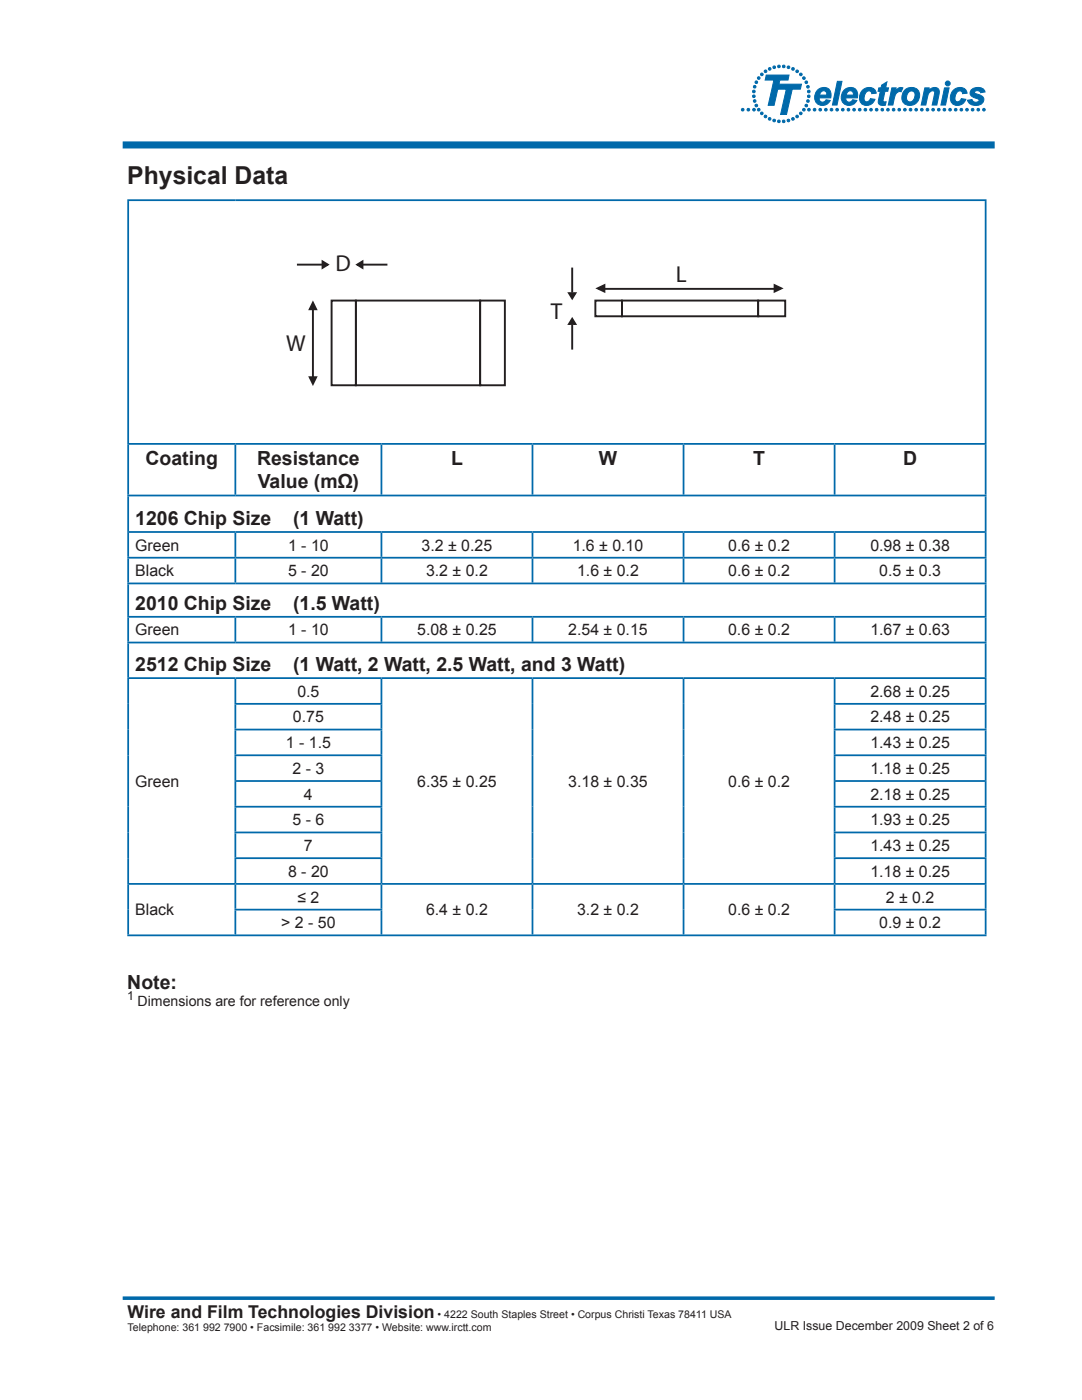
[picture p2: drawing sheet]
<svg xmlns="http://www.w3.org/2000/svg" width="216mm" height="279mm" viewBox="0 0 216 279" stroke-linecap="round" stroke-linejoin="round" font-family="sans-serif">
<path d="M163 18.1a1.68 1.68 0 0 0-.3 2.1 1.68 1.68 0 0 0 2 .7l.7-.4 .3-.5-.9-.1a.72 .72 0 0 1-.8 .5 .72 .72 0 0 1-.6-.9h2.4a1.56 1.56 0 0 0-.8-1.9 1.56 1.56 0 0 0-2 .5zM163.8 18.4a.67 .67 0 0 1 .8-.2 .67 .67 0 0 1 .4 .8h-1.5z" fill="#0069aa"/>
<path d="M163 18.1a1.53 1.53 0 0 1 1.8-.6 1.53 1.53 0 0 1 1 1.6v.4h-2.4a.72 .72 0 0 0 .6 .9 .72 .72 0 0 0 .8-.5l.9 .1a1.65 1.65 0 0 1-2.3 .9 1.65 1.65 0 0 1-.7-2.3zM163.8 18.4a.67 .67 0 0 1 .8-.2 .67 .67 0 0 1 .4 .8h-1.5z" fill="none" stroke="#0069aa" stroke-width=".2"/>
<path d="M167.1 16.2h.9l-1 4.8h-.9z" fill="#0069aa"/>
<path d="M167.1 16.2h.9l-1 4.8h-.9z" fill="none" stroke="#0069aa" stroke-width=".2"/>
<path d="M168.3 18.1a1.68 1.68 0 0 0-.3 2.1 1.68 1.68 0 0 0 2.1 .7l.6-.4 .3-.5-.9-.1a.72 .72 0 0 1-.8 .5 .72 .72 0 0 1-.6-.9h2.4a1.56 1.56 0 0 0-.8-1.9 1.56 1.56 0 0 0-2 .5zM169.1 18.4a.67 .67 0 0 1 .8-.2 .67 .67 0 0 1 .4 .8h-1.5z" fill="#0069aa"/>
<path d="M168.3 18.1a1.53 1.53 0 0 1 1.8-.6 1.53 1.53 0 0 1 1 1.6v.4h-2.4a.72 .72 0 0 0 .6 .9 .72 .72 0 0 0 .8-.5l.9 .1a1.65 1.65 0 0 1-2.3 .9 1.65 1.65 0 0 1-.7-2.3zM169.1 18.4a.67 .67 0 0 1 .8-.2 .67 .67 0 0 1 .4 .8h-1.5z" fill="none" stroke="#0069aa" stroke-width=".2"/>
<path d="M172 18.1a1.55 1.55 0 0 1 1.6-.7 1.55 1.55 0 0 1 1.2 1.2l-.9 .1a.54 .54 0 0 0-.5-.6 1.35 1.35 0 0 0-.7 2.2h.2a.82 .82 0 0 0 .8-.6l.9 .1a1.61 1.61 0 0 1-2.3 1.1 1.61 1.61 0 0 1-.6-2.4z" fill="#0069aa"/>
<path d="M172 18.1a1.55 1.55 0 0 1 1.6-.7 1.55 1.55 0 0 1 1.2 1.2l-.9 .1a.54 .54 0 0 0-.5-.6 1.35 1.35 0 0 0-.7 2.2h.2a.82 .82 0 0 0 .8-.6l.9 .1a1.61 1.61 0 0 1-2.3 1.1 1.61 1.61 0 0 1-.6-2.4z" fill="none" stroke="#0069aa" stroke-width=".2"/>
<path d="M175.4 17.5h.4l.1-.5 1.1-.7-.3 1.2h.6l-.1 .7h-.6l-.3 1.5a.42 .42 0 0 0 0 .5 .42 .42 0 0 0 .5 .1l-.1 .7a.98 .98 0 0 1-1.2-.2 .98 .98 0 0 1-.1-1.2l.3-1.4h-.5z" fill="#0069aa"/>
<path d="M175.4 17.5h.4l.1-.5 1.1-.7-.3 1.2h.6l-.1 .7h-.6l-.3 1.5a.42 .42 0 0 0 0 .5 .42 .42 0 0 0 .5 .1l-.1 .7a.98 .98 0 0 1-1.2-.2 .98 .98 0 0 1-.1-1.2l.3-1.4h-.5z" fill="none" stroke="#0069aa" stroke-width=".2"/>
<path d="M178 17.5h.8l-.1 .7a1.11 1.11 0 0 1 1.5-.6l-.4 .7a1.2 1.2 0 0 0-1.3 1.3l-.3 1.4h-1z" fill="#0069aa"/>
<path d="M178 17.5h.8l-.1 .7a1.11 1.11 0 0 1 1.5-.6l-.4 .7a1.2 1.2 0 0 0-1.3 1.3l-.3 1.4h-1z" fill="none" stroke="#0069aa" stroke-width=".2"/>
<path d="M180.4 18.2a1.7 1.7 0 0 0-.3 2.1 1.7 1.7 0 0 0 2 .7 1.83 1.83 0 0 0 1.4-1.7 1.83 1.83 0 0 0-1.1-1.8 1.94 1.94 0 0 0-2 .7zM181.2 18.5a.76 .76 0 0 1 .7-.3 .76 .76 0 0 1 .6 .4l.1 .3a1.14 1.14 0 0 1-1.3 1.4 1.23 1.23 0 0 1-.1-1.8z" fill="#0069aa"/>
<path d="M180.4 18.2a1.71 1.71 0 0 1 1.8-.7 1.71 1.71 0 0 1 1.3 1.5 1.85 1.85 0 0 1-1.3 2 1.85 1.85 0 0 1-2.2-1 2.34 2.34 0 0 1 .4-1.8zM181.2 18.5a.76 .76 0 0 1 .7-.3 .76 .76 0 0 1 .6 .4l.1 .3a1.14 1.14 0 0 1-1.3 1.4 1.23 1.23 0 0 1-.1-1.8z" fill="none" stroke="#0069aa" stroke-width=".2"/>
<path d="M184.5 17.5h.9l-.1 .5 .2-.2a1.1 1.1 0 0 1 1.2-.3 1.1 1.1 0 0 1 .7 .8l-.5 2.7h-.9l.4-2a.53 .53 0 0 0 0-.6 .53 .53 0 0 0-.6-.2l-.6 .6-.5 2.2h-.9z" fill="#0069aa"/>
<path d="M184.5 17.5h.9l-.1 .5 .2-.2a1.1 1.1 0 0 1 1.2-.3 1.1 1.1 0 0 1 .7 .8l-.5 2.7h-.9l.4-2a.53 .53 0 0 0 0-.6 .53 .53 0 0 0-.6-.2l-.6 .6-.5 2.2h-.9z" fill="none" stroke="#0069aa" stroke-width=".2"/>
<path d="M188.5 17.5h.9l-.7 3.5h-1z" fill="#0069aa"/>
<path d="M188.5 17.5h.9l-.7 3.5h-1z" fill="none" stroke="#0069aa" stroke-width=".2"/>
<path d="M190.2 18.1a1.55 1.55 0 0 1 1.5-.7 1.55 1.55 0 0 1 1.3 1.2l-.9 .1a.54 .54 0 0 0-.6-.6 1.35 1.35 0 0 0-.6 2.2h.2a.82 .82 0 0 0 .7-.6l.9 .1a1.61 1.61 0 0 1-2.2 1.1 1.61 1.61 0 0 1-.6-2.4z" fill="#0069aa"/>
<path d="M190.2 18.1a1.55 1.55 0 0 1 1.5-.7 1.55 1.55 0 0 1 1.3 1.2l-.9 .1a.54 .54 0 0 0-.6-.6 1.35 1.35 0 0 0-.6 2.2h.2a.82 .82 0 0 0 .7-.6l.9 .1a1.61 1.61 0 0 1-2.2 1.1 1.61 1.61 0 0 1-.6-2.4z" fill="none" stroke="#0069aa" stroke-width=".2"/>
<path d="M193.8 17.9a1.72 1.72 0 0 1 2.8 .5l-.9 .1-.2-.2-.4-.2-.6 .2v.3l.9 .3a1.03 1.03 0 0 1 .9 1.1 1.03 1.03 0 0 1-.9 1 1.76 1.76 0 0 1-2.3-1l.9-.1a.78 .78 0 0 0 .6 .5 .78 .78 0 0 0 .8-.4l-.3-.3-.8-.2a.92 .92 0 0 1-.5-1.6z" fill="#0069aa"/>
<path d="M193.8 17.9a1.72 1.72 0 0 1 2.8 .5l-.9 .1-.2-.2-.4-.2-.6 .2v.3l.9 .3a1.03 1.03 0 0 1 .9 1.1 1.03 1.03 0 0 1-.9 1 1.76 1.76 0 0 1-2.3-1l.9-.1a.78 .78 0 0 0 .6 .5 .78 .78 0 0 0 .8-.4l-.3-.3-.8-.2a.92 .92 0 0 1-.5-1.6z" fill="none" stroke="#0069aa" stroke-width=".2"/>
<path d="M152.9 15h4.5l-.2 1h-1.6l-.2 .8h4.5l-.2 1h-1.6l-1.2 5h-1.1l1.1-5h-1.7l-.7 3.2h-1.2l1.1-5h-1.7z" fill="#0069aa"/>
<path d="M152.9 15h4.5l-.2 1h-1.6l-.2 .8h4.5l-.2 1h-1.6l-1.2 5h-1.1l1.1-5h-1.7l-.7 3.2h-1.2l1.1-5h-1.7z" fill="none" stroke="#0069aa" stroke-width=".2"/>
<circle cx="161.4" cy="21.9" r=".26" fill="#0069aa"/>
<circle cx="161.4" cy="21.9" r=".26" fill="none" stroke="#0069aa" stroke-width=".2"/>
<circle cx="162.5" cy="21.9" r=".26" fill="#0069aa"/>
<circle cx="162.5" cy="21.9" r=".26" fill="none" stroke="#0069aa" stroke-width=".2"/>
<circle cx="163.7" cy="21.9" r=".26" fill="#0069aa"/>
<circle cx="163.7" cy="21.9" r=".26" fill="none" stroke="#0069aa" stroke-width=".2"/>
<circle cx="148.2" cy="21.9" r=".26" fill="#0069aa"/>
<circle cx="148.2" cy="21.9" r=".26" fill="none" stroke="#0069aa" stroke-width=".2"/>
<circle cx="149.3" cy="21.9" r=".26" fill="#0069aa"/>
<circle cx="149.3" cy="21.9" r=".26" fill="none" stroke="#0069aa" stroke-width=".2"/>
<circle cx="150.4" cy="21.9" r=".26" fill="#0069aa"/>
<circle cx="150.4" cy="21.9" r=".26" fill="none" stroke="#0069aa" stroke-width=".2"/>
<circle cx="164.8" cy="21.9" r=".26" fill="#0069aa"/>
<circle cx="164.8" cy="21.9" r=".26" fill="none" stroke="#0069aa" stroke-width=".2"/>
<circle cx="165.9" cy="21.9" r=".26" fill="#0069aa"/>
<circle cx="165.9" cy="21.9" r=".26" fill="none" stroke="#0069aa" stroke-width=".2"/>
<circle cx="167" cy="21.9" r=".26" fill="#0069aa"/>
<circle cx="167" cy="21.9" r=".26" fill="none" stroke="#0069aa" stroke-width=".2"/>
<circle cx="168.2" cy="21.9" r=".26" fill="#0069aa"/>
<circle cx="168.2" cy="21.9" r=".26" fill="none" stroke="#0069aa" stroke-width=".2"/>
<circle cx="169.3" cy="21.9" r=".26" fill="#0069aa"/>
<circle cx="169.3" cy="21.9" r=".26" fill="none" stroke="#0069aa" stroke-width=".2"/>
<circle cx="170.4" cy="21.9" r=".26" fill="#0069aa"/>
<circle cx="170.4" cy="21.9" r=".26" fill="none" stroke="#0069aa" stroke-width=".2"/>
<circle cx="171.5" cy="21.9" r=".26" fill="#0069aa"/>
<circle cx="171.5" cy="21.9" r=".26" fill="none" stroke="#0069aa" stroke-width=".2"/>
<circle cx="172.7" cy="21.9" r=".26" fill="#0069aa"/>
<circle cx="172.7" cy="21.9" r=".26" fill="none" stroke="#0069aa" stroke-width=".2"/>
<circle cx="173.8" cy="21.9" r=".26" fill="#0069aa"/>
<circle cx="173.8" cy="21.9" r=".26" fill="none" stroke="#0069aa" stroke-width=".2"/>
<circle cx="174.9" cy="21.9" r=".26" fill="#0069aa"/>
<circle cx="174.9" cy="21.9" r=".26" fill="none" stroke="#0069aa" stroke-width=".2"/>
<circle cx="176.1" cy="21.9" r=".26" fill="#0069aa"/>
<circle cx="176.1" cy="21.9" r=".26" fill="none" stroke="#0069aa" stroke-width=".2"/>
<circle cx="177.2" cy="21.9" r=".26" fill="#0069aa"/>
<circle cx="177.2" cy="21.9" r=".26" fill="none" stroke="#0069aa" stroke-width=".2"/>
<circle cx="178.3" cy="21.9" r=".26" fill="#0069aa"/>
<circle cx="178.3" cy="21.9" r=".26" fill="none" stroke="#0069aa" stroke-width=".2"/>
<circle cx="179.4" cy="21.9" r=".26" fill="#0069aa"/>
<circle cx="179.4" cy="21.9" r=".26" fill="none" stroke="#0069aa" stroke-width=".2"/>
<circle cx="180.6" cy="21.9" r=".26" fill="#0069aa"/>
<circle cx="180.6" cy="21.9" r=".26" fill="none" stroke="#0069aa" stroke-width=".2"/>
<circle cx="181.7" cy="21.9" r=".26" fill="#0069aa"/>
<circle cx="181.7" cy="21.9" r=".26" fill="none" stroke="#0069aa" stroke-width=".2"/>
<circle cx="182.8" cy="21.9" r=".26" fill="#0069aa"/>
<circle cx="182.8" cy="21.9" r=".26" fill="none" stroke="#0069aa" stroke-width=".2"/>
<circle cx="183.9" cy="21.9" r=".26" fill="#0069aa"/>
<circle cx="183.9" cy="21.9" r=".26" fill="none" stroke="#0069aa" stroke-width=".2"/>
<circle cx="185.1" cy="21.9" r=".26" fill="#0069aa"/>
<circle cx="185.1" cy="21.9" r=".26" fill="none" stroke="#0069aa" stroke-width=".2"/>
<circle cx="186.2" cy="21.9" r=".26" fill="#0069aa"/>
<circle cx="186.2" cy="21.9" r=".26" fill="none" stroke="#0069aa" stroke-width=".2"/>
<circle cx="187.3" cy="21.9" r=".26" fill="#0069aa"/>
<circle cx="187.3" cy="21.9" r=".26" fill="none" stroke="#0069aa" stroke-width=".2"/>
<circle cx="188.4" cy="21.9" r=".26" fill="#0069aa"/>
<circle cx="188.4" cy="21.9" r=".26" fill="none" stroke="#0069aa" stroke-width=".2"/>
<circle cx="189.6" cy="21.9" r=".26" fill="#0069aa"/>
<circle cx="189.6" cy="21.9" r=".26" fill="none" stroke="#0069aa" stroke-width=".2"/>
<circle cx="190.7" cy="21.9" r=".26" fill="#0069aa"/>
<circle cx="190.7" cy="21.9" r=".26" fill="none" stroke="#0069aa" stroke-width=".2"/>
<circle cx="191.8" cy="21.9" r=".26" fill="#0069aa"/>
<circle cx="191.8" cy="21.9" r=".26" fill="none" stroke="#0069aa" stroke-width=".2"/>
<circle cx="192.9" cy="21.9" r=".26" fill="#0069aa"/>
<circle cx="192.9" cy="21.9" r=".26" fill="none" stroke="#0069aa" stroke-width=".2"/>
<circle cx="194.1" cy="21.9" r=".26" fill="#0069aa"/>
<circle cx="194.1" cy="21.9" r=".26" fill="none" stroke="#0069aa" stroke-width=".2"/>
<circle cx="195.2" cy="21.9" r=".26" fill="#0069aa"/>
<circle cx="195.2" cy="21.9" r=".26" fill="none" stroke="#0069aa" stroke-width=".2"/>
<circle cx="196.3" cy="21.9" r=".26" fill="#0069aa"/>
<circle cx="196.3" cy="21.9" r=".26" fill="none" stroke="#0069aa" stroke-width=".2"/>
<circle cx="155.4" cy="24.2" r=".26" fill="#0069aa"/>
<circle cx="155.4" cy="24.2" r=".26" fill="none" stroke="#0069aa" stroke-width=".2"/>
<circle cx="156.4" cy="13.3" r=".26" fill="#0069aa"/>
<circle cx="156.4" cy="13.3" r=".26" fill="none" stroke="#0069aa" stroke-width=".2"/>
<circle cx="156.4" cy="24.2" r=".26" fill="#0069aa"/>
<circle cx="156.4" cy="24.2" r=".26" fill="none" stroke="#0069aa" stroke-width=".2"/>
<circle cx="155.4" cy="13.3" r=".26" fill="#0069aa"/>
<circle cx="155.4" cy="13.3" r=".26" fill="none" stroke="#0069aa" stroke-width=".2"/>
<circle cx="157.3" cy="24.1" r=".26" fill="#0069aa"/>
<circle cx="157.3" cy="24.1" r=".26" fill="none" stroke="#0069aa" stroke-width=".2"/>
<circle cx="154.5" cy="13.4" r=".26" fill="#0069aa"/>
<circle cx="154.5" cy="13.4" r=".26" fill="none" stroke="#0069aa" stroke-width=".2"/>
<circle cx="158.2" cy="23.7" r=".26" fill="#0069aa"/>
<circle cx="158.2" cy="23.7" r=".26" fill="none" stroke="#0069aa" stroke-width=".2"/>
<circle cx="153.6" cy="13.8" r=".26" fill="#0069aa"/>
<circle cx="153.6" cy="13.8" r=".26" fill="none" stroke="#0069aa" stroke-width=".2"/>
<circle cx="159.1" cy="23.2" r=".26" fill="#0069aa"/>
<circle cx="159.1" cy="23.2" r=".26" fill="none" stroke="#0069aa" stroke-width=".2"/>
<circle cx="152.8" cy="14.2" r=".26" fill="#0069aa"/>
<circle cx="152.8" cy="14.2" r=".26" fill="none" stroke="#0069aa" stroke-width=".2"/>
<circle cx="159.8" cy="22.6" r=".26" fill="#0069aa"/>
<circle cx="159.8" cy="22.6" r=".26" fill="none" stroke="#0069aa" stroke-width=".2"/>
<circle cx="152" cy="14.8" r=".26" fill="#0069aa"/>
<circle cx="152" cy="14.8" r=".26" fill="none" stroke="#0069aa" stroke-width=".2"/>
<circle cx="160.4" cy="21.9" r=".26" fill="#0069aa"/>
<circle cx="160.4" cy="21.9" r=".26" fill="none" stroke="#0069aa" stroke-width=".2"/>
<circle cx="151.4" cy="15.6" r=".26" fill="#0069aa"/>
<circle cx="151.4" cy="15.6" r=".26" fill="none" stroke="#0069aa" stroke-width=".2"/>
<circle cx="160.9" cy="21.1" r=".26" fill="#0069aa"/>
<circle cx="160.9" cy="21.1" r=".26" fill="none" stroke="#0069aa" stroke-width=".2"/>
<circle cx="150.9" cy="16.4" r=".26" fill="#0069aa"/>
<circle cx="150.9" cy="16.4" r=".26" fill="none" stroke="#0069aa" stroke-width=".2"/>
<circle cx="161.2" cy="20.2" r=".26" fill="#0069aa"/>
<circle cx="161.2" cy="20.2" r=".26" fill="none" stroke="#0069aa" stroke-width=".2"/>
<circle cx="150.6" cy="17.3" r=".26" fill="#0069aa"/>
<circle cx="150.6" cy="17.3" r=".26" fill="none" stroke="#0069aa" stroke-width=".2"/>
<circle cx="161.4" cy="19.2" r=".26" fill="#0069aa"/>
<circle cx="161.4" cy="19.2" r=".26" fill="none" stroke="#0069aa" stroke-width=".2"/>
<circle cx="150.4" cy="18.3" r=".26" fill="#0069aa"/>
<circle cx="150.4" cy="18.3" r=".26" fill="none" stroke="#0069aa" stroke-width=".2"/>
<circle cx="161.4" cy="18.3" r=".26" fill="#0069aa"/>
<circle cx="161.4" cy="18.3" r=".26" fill="none" stroke="#0069aa" stroke-width=".2"/>
<circle cx="150.4" cy="19.2" r=".26" fill="#0069aa"/>
<circle cx="150.4" cy="19.2" r=".26" fill="none" stroke="#0069aa" stroke-width=".2"/>
<circle cx="161.2" cy="17.3" r=".26" fill="#0069aa"/>
<circle cx="161.2" cy="17.3" r=".26" fill="none" stroke="#0069aa" stroke-width=".2"/>
<circle cx="150.6" cy="20.2" r=".26" fill="#0069aa"/>
<circle cx="150.6" cy="20.2" r=".26" fill="none" stroke="#0069aa" stroke-width=".2"/>
<circle cx="160.9" cy="16.4" r=".26" fill="#0069aa"/>
<circle cx="160.9" cy="16.4" r=".26" fill="none" stroke="#0069aa" stroke-width=".2"/>
<circle cx="150.9" cy="21.1" r=".26" fill="#0069aa"/>
<circle cx="150.9" cy="21.1" r=".26" fill="none" stroke="#0069aa" stroke-width=".2"/>
<circle cx="160.4" cy="15.6" r=".26" fill="#0069aa"/>
<circle cx="160.4" cy="15.6" r=".26" fill="none" stroke="#0069aa" stroke-width=".2"/>
<circle cx="151.4" cy="21.9" r=".26" fill="#0069aa"/>
<circle cx="151.4" cy="21.9" r=".26" fill="none" stroke="#0069aa" stroke-width=".2"/>
<circle cx="159.8" cy="14.9" r=".26" fill="#0069aa"/>
<circle cx="159.8" cy="14.9" r=".26" fill="none" stroke="#0069aa" stroke-width=".2"/>
<circle cx="152" cy="22.6" r=".26" fill="#0069aa"/>
<circle cx="152" cy="22.6" r=".26" fill="none" stroke="#0069aa" stroke-width=".2"/>
<circle cx="159.1" cy="14.2" r=".26" fill="#0069aa"/>
<circle cx="159.1" cy="14.2" r=".26" fill="none" stroke="#0069aa" stroke-width=".2"/>
<circle cx="152.7" cy="23.2" r=".26" fill="#0069aa"/>
<circle cx="152.7" cy="23.2" r=".26" fill="none" stroke="#0069aa" stroke-width=".2"/>
<circle cx="158.2" cy="13.8" r=".26" fill="#0069aa"/>
<circle cx="158.2" cy="13.8" r=".26" fill="none" stroke="#0069aa" stroke-width=".2"/>
<circle cx="153.6" cy="23.7" r=".26" fill="#0069aa"/>
<circle cx="153.6" cy="23.7" r=".26" fill="none" stroke="#0069aa" stroke-width=".2"/>
<circle cx="157.3" cy="13.4" r=".26" fill="#0069aa"/>
<circle cx="157.3" cy="13.4" r=".26" fill="none" stroke="#0069aa" stroke-width=".2"/>
<circle cx="154.5" cy="24.1" r=".26" fill="#0069aa"/>
<circle cx="154.5" cy="24.1" r=".26" fill="none" stroke="#0069aa" stroke-width=".2"/>
<circle cx="189.1" cy="16.7" r=".49" fill="#0069aa"/>
<circle cx="189.1" cy="16.7" r=".49" fill="none" stroke="#0069aa" stroke-width=".2"/>
<path d="M24.5 259.1h174" fill="none" stroke="#0069aa" stroke-width=".71" stroke-linecap="butt"/>
<path d="M24.5 28.9h174" fill="none" stroke="#0069aa" stroke-width="1.4" stroke-linecap="butt"/>
<path d="M71 60h24.8v16.9h-24.8z" fill="#fff"/>
<path d="M71 60h24.8v16.9h-24.8z" fill="none" stroke="#231f20" stroke-width=".38"/>
<path d="M95.8 60h4.9v16.9h-4.9z" fill="#fff"/>
<path d="M95.8 60h4.9v16.9h-4.9z" fill="none" stroke="#231f20" stroke-width=".38"/>
<path d="M66.2 60h4.8v16.9h-4.8z" fill="#fff"/>
<path d="M66.2 60h4.8v16.9h-4.8z" fill="none" stroke="#231f20" stroke-width=".38"/>
<path d="M124.1 60h27.2v3.1h-27.2z" fill="#fff"/>
<path d="M124.1 60h27.2v3.1h-27.2z" fill="none" stroke="#231f20" stroke-width=".38"/>
<path d="M151.3 60h5.4v3.1h-5.4z" fill="#fff"/>
<path d="M151.3 60h5.4v3.1h-5.4z" fill="none" stroke="#231f20" stroke-width=".38"/>
<path d="M118.8 60h5.3v3.1h-5.3z" fill="#fff"/>
<path d="M59.3 52.8h4.9M118.8 60h5.3v3.1h-5.3z" fill="none" stroke="#231f20" stroke-width=".38"/>
<path d="M64.4 52.2l1 .6-1 .7z" fill="#231f20"/>
<path d="M64.4 52.2l1 .6-1 .7zM62.4 61.5v13.8" fill="none" stroke="#231f20" stroke-width=".38"/>
<path d="M62.4 60.4l.7 1.3h-1.3z" fill="#231f20"/>
<path d="M62.4 60.4l.7 1.3h-1.3z" fill="none" stroke="#231f20" stroke-width=".38"/>
<path d="M61.8 75.3h1.3l-.7 1.3z" fill="#231f20"/>
<path d="M61.8 75.3h1.3l-.7 1.3zM114.2 64.8v5" fill="none" stroke="#231f20" stroke-width=".38"/>
<path d="M114.2 63.6l.6 1.1h-1.3z" fill="#231f20"/>
<path d="M114.2 53.4v5M114.2 63.6l.6 1.1h-1.3z" fill="none" stroke="#231f20" stroke-width=".38"/>
<path d="M113.5 58.5h1.3l-.6 1.1z" fill="#231f20"/>
<path d="M113.5 58.5h1.3l-.6 1.1z" fill="none" stroke="#231f20" stroke-width=".38"/>
<path d="M71.3 52.8l1-.6v1.3z" fill="#231f20"/>
<path d="M71.3 52.8l1-.6v1.3zM72.3 52.8h5" fill="none" stroke="#231f20" stroke-width=".38"/>
<path d="M154.6 56.9l1.3 .7-1.3 .6z" fill="#231f20"/>
<path d="M154.6 56.9l1.3 .7-1.3 .6z" fill="none" stroke="#231f20" stroke-width=".38"/>
<path d="M119.2 57.6l1.4-.7v1.3z" fill="#231f20"/>
<path d="M119.2 57.6l1.4-.7v1.3zM120.5 57.6h34.1" fill="none" stroke="#231f20" stroke-width=".38"/>
<g fill="none" stroke="#0069aa" stroke-width=".35">
<path d="M25.4 40h171.4M25.6 40.1v48.3M196.7 40.1v48.3M25.4 98.9h171.4M25.4 88.6h171.4M25.6 88.8v9.9M25.6 99.1v6.9M47 88.8v9.9M76.1 88.8v9.9M106.3 88.8v9.9M136.4 88.8v9.9M166.5 88.8v9.9"/>
<path d="M196.7 88.8v9.9M196.7 99.1v6.9M25.4 116.4h171.4M25.4 106.2h171.4M25.4 111.3h171.4M25.6 106.3v4.8M25.6 111.5v4.8M25.6 116.6v6.3M47 106.3v4.8M47 111.5v4.8M76.1 106.3v4.8M76.1 111.5v4.8"/>
<path d="M106.3 106.3v4.8M106.3 111.5v4.8M136.4 106.3v4.8M136.4 111.5v4.8M166.5 106.3v4.8M166.5 111.5v4.8M196.7 106.3v4.8M196.7 111.5v4.8M196.7 116.6v6.3M25.4 128.2h171.4M25.4 123.1h171.4M25.4 135.3h171.4"/>
<path d="M25.6 123.3v4.8M25.6 128.4v6.8M25.6 135.5v40.7M47 123.3v4.8M47 135.5v4.8M76.1 123.3v4.8M76.1 135.5v4.8M106.3 123.3v4.8M106.3 135.5v40.7M136.4 123.3v4.8M136.4 135.5v40.7M166.5 123.3v4.8"/>
<path d="M166.5 135.5v4.8M196.7 123.3v4.8M196.7 128.4v6.8M196.7 135.5v4.8M46.8 140.5h29.5M46.8 145.6h29.5M46.8 150.7h29.5M46.8 155.9h29.5M47 140.6v4.8M47 145.8v4.8M47 150.9v4.8M47 156v4.8"/>
<path d="M76.1 140.6v4.8M76.1 145.8v4.8M76.1 150.9v4.8M76.1 156v4.8M166.4 140.5h30.4M166.4 145.6h30.4M166.4 150.7h30.4M166.4 155.9h30.4M166.5 140.6v4.8M166.5 145.8v4.8M166.5 150.9v4.8M166.5 156v4.8"/>
<path d="M196.7 140.6v4.8M196.7 145.8v4.8M196.7 150.9v4.8M196.7 156v4.8M25.4 176.4h171.4M25.6 176.6v9.9M46.8 161h29.5M46.8 166.1h29.5M46.8 171.3h29.5M47 161.2v4.8M47 166.3v4.8M47 171.4v4.8"/>
<path d="M47 176.6v4.8M76.1 161.2v4.8M76.1 166.3v4.8M76.1 171.4v4.8M76.1 176.6v4.8M106.3 176.6v9.9M136.4 176.6v9.9M166.4 161h30.4M166.4 166.1h30.4M166.4 171.3h30.4M166.5 161.2v4.8M166.5 166.3v4.8"/>
<path d="M166.5 171.4v4.8M166.5 176.6v4.8M196.7 161.2v4.8M196.7 166.3v4.8M196.7 171.4v4.8M196.7 176.6v4.8M25.4 186.7h171.4M46.8 181.5h29.5M47 181.7v4.8M76.1 181.7v4.8M166.4 181.5h30.4M166.5 181.7v4.8"/>
<path d="M196.7 181.7v4.8"/>
</g>
<text font-size="4.9" fill="#231f20" x="25.4" y="36.8">Physical Data</text>
<g font-size="4.6" fill="#231f20">
<text x="66.9" y="54.1">D</text>
<text x="134.9" y="56.3">L</text>
<text x="109.9" y="63.6">T</text>
<text x="57.1" y="70.1">W</text>
</g>
<g font-size="3.9" fill="#231f20">
<text x="29" y="92.8">Coating</text>
<text x="51.3" y="92.8">Resistance</text>
<text x="90" y="92.8">L</text>
<text x="119.5" y="92.8">W</text>
<text x="150.3" y="92.8">T</text>
<text x="180.2" y="92.8">D</text>
<text x="51.4" y="97.5">Value (mΩ)</text>
<text x="27" y="104.8">1206 Chip Size</text>
<text x="58.5" y="104.8">(1 Watt)</text>
<text x="27" y="121.7">2010 Chip Size</text>
<text x="58.5" y="121.7">(1.5 Watt)</text>
<text x="27" y="133.9">2512 Chip Size</text>
<text x="58.5" y="133.9">(1 Watt, 2 Watt, 2.5 Watt, and 3 Watt)</text>
<text x="25.4" y="197.3">Note:</text>
</g>
<text font-size="3.5" fill="#231f20" x="25.5" y="263">Wire and Film Technologies Division</text>
<g font-size="3.2" fill="#231f20">
<text x="27" y="109.9">Green</text>
<text x="57.5" y="109.9">1 - 10</text>
<text x="84.1" y="109.9">3.2 ± 0.25</text>
<text x="114.3" y="109.9">1.6 ± 0.10</text>
<text x="145.3" y="109.9">0.6 ± 0.2</text>
<text x="173.7" y="109.9">0.98 ± 0.38</text>
<text x="27" y="115">Black</text>
<text x="57.5" y="115">5 - 20</text>
<text x="85" y="115">3.2 ± 0.2</text>
<text x="115.2" y="115">1.6 ± 0.2</text>
<text x="145.3" y="115">0.6 ± 0.2</text>
<text x="175.4" y="115">0.5 ± 0.3</text>
<text x="27" y="126.8">Green</text>
<text x="57.5" y="126.8">1 - 10</text>
<text x="83.2" y="126.8">5.08 ± 0.25</text>
<text x="113.4" y="126.8">2.54 ± 0.15</text>
<text x="145.3" y="126.8">0.6 ± 0.2</text>
<text x="173.7" y="126.8">1.67 ± 0.63</text>
<text x="59.3" y="139.1">0.5</text>
<text x="173.7" y="139.1">2.68 ± 0.25</text>
<text x="57" y="149.3">1 - 1.5</text>
<text x="58.4" y="144.2">0.75</text>
<text x="173.7" y="144.2">2.48 ± 0.25</text>
<text x="173.7" y="149.3">1.43 ± 0.25</text>
<text x="58.4" y="154.5">2 - 3</text>
<text x="173.7" y="154.5">1.18 ± 0.25</text>
<text x="27" y="157">Green</text>
<text x="60.7" y="159.6">4</text>
<text x="83.2" y="157">6.35 ± 0.25</text>
<text x="113.4" y="157">3.18 ± 0.35</text>
<text x="145.3" y="157">0.6 ± 0.2</text>
<text x="173.7" y="159.6">2.18 ± 0.25</text>
<text x="58.4" y="164.7">5 - 6</text>
<text x="173.7" y="164.7">1.93 ± 0.25</text>
<text x="60.7" y="169.9">7</text>
<text x="173.7" y="169.9">1.43 ± 0.25</text>
<text x="57.5" y="175">8 - 20</text>
<text x="173.7" y="175">1.18 ± 0.25</text>
<text x="27" y="182.7">Black</text>
<text x="56.1" y="185.3">&gt; 2 - 50</text>
<text x="59.3" y="180.1">≤ 2</text>
<text x="85" y="182.7">6.4 ± 0.2</text>
<text x="115.2" y="182.7">3.2 ± 0.2</text>
<text x="145.3" y="182.7">0.6 ± 0.2</text>
<text x="175.4" y="185.3">0.9 ± 0.2</text>
<text x="176.8" y="180.1">2 ± 0.2</text>
</g>
<text font-size="2.8" fill="#231f20" x="27.5" y="200.7">Dimensions are for reference only</text>
<g font-size="2.5" fill="#231f20">
<text x="25.4" y="199.7">1</text>
<text x="154.6" y="265.5">ULR Issue December 2009 Sheet 2 of 6</text>
</g>
<g font-size="2.1" fill="#231f20">
<text x="87.3" y="263">• 4222 South Staples Street • Corpus Christi Texas 78411 USA</text>
<text x="25.5" y="265.6">Telephone: 361 992 7900 • Facsimile: 361 992 3377 • Website: www.irctt.com</text>
</g>
</svg>
